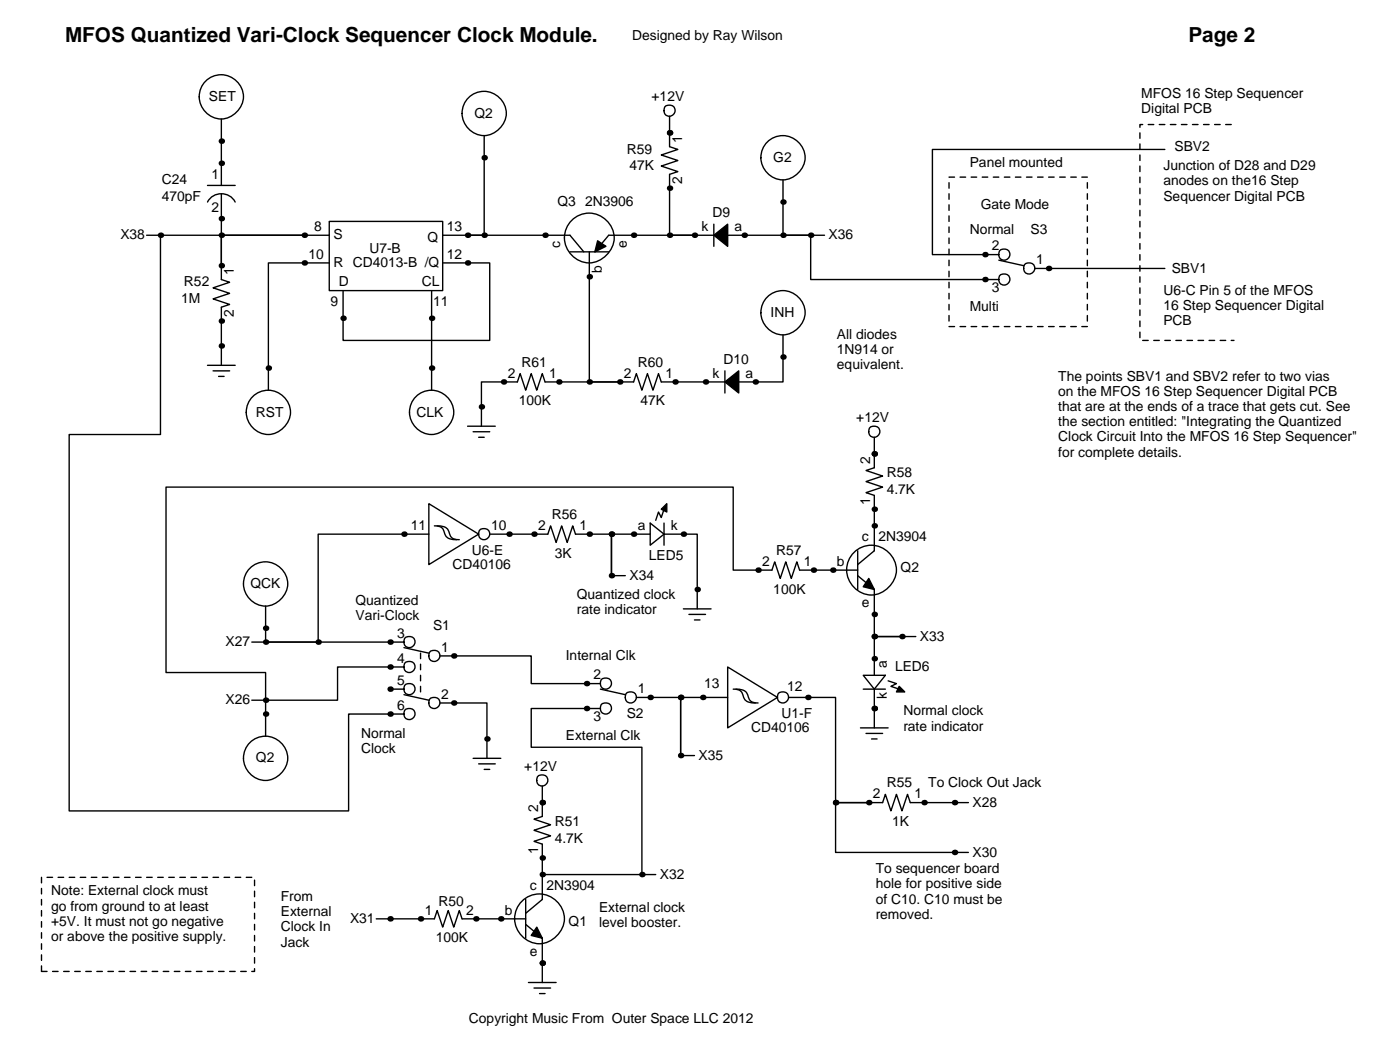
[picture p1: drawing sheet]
<svg xmlns="http://www.w3.org/2000/svg" width="257mm" height="195mm" viewBox="0 0 257 195" stroke-linecap="round" stroke-linejoin="round" font-family="sans-serif">
<g fill="none" stroke="#000" stroke-width=".25">
<path d="M38.1 37.1a2.88 2.88 0 0 1 5.1 0M38.1 34h5.1M40.6 35.6v15.7l1.6 .5-3.1 1 3.1 1-3.1 1.1 3.1 1-1.6 .5v10.7M40.6 21.8v12.2M88.9 24.9v18.3h-3M122.9 21.3v5.6l1.6 .5-3.1 1 3.1 1.1-3.1 1 3.1 1-1.6 .5v11.2h4.6M143.8 33v10.2h5v8.1h34.6M213.9 27.4h-42.7v19.3h12.2M26.9 43.2h33.6M29.5 43.2v36.6h-16.8v69h51.3v-17.7h10.2M55.9 43.2h-15.3v5.6M60.5 40.6h20.8v12.7h-20.8z"/>
<path d="M60.5 48.3h-11.2v23.3M79.2 53.3v18.3M81.3 48.3h8.6v14.2h-26.9v-9.2M81.3 43.2h23.3l2.6 3M104.6 46.2h7.2M104.7 40.7a4.6 4.6 0 0 1 7.4 .7 4.6 4.6 0 0 1-3.1 6.8 4.6 4.6 0 0 1-4.7-2.3 4.6 4.6 0 0 1 .4-5.2zM108.2 46.2v23.9h5.6M131.1 43.2h-19.3l-2.6 3M131.1 41.1v4.1M133.6 43.2h17.8M183.4 47.8l4.6 1M190 49.3h23.9"/>
<path d="M38.1 67.1h5.1M39.1 68.1h3.1M40.1 69.1h1M85.9 78.2h5M86.9 79.2h3M133.1 70.1h-11.7l-.5-1.5-1 3-1-3-1 3-1.1-3-.5 1.5h-16.2l-.5-1.5-1 3-1.1-3-1 3-1-3-.5 1.5h-6.6v8.1M133.1 68.1v4M143.8 61.5v8.6h-8.2M78.7 92.5l9.2 5.5-9.2 5.6zM78.7 98h-20.3v19.9h-9.6v-6.6M79.8 96.5a1.69 1.69 0 0 1 1.9 1.7 1.9 1.9 0 0 0 2.1 .9M80.3 96.5a1.86 1.86 0 0 1 2.3 1.7 1.47 1.47 0 0 0 1.7 .9"/>
<path d="M87.9 80.3h1M89.9 98h10.7l.5-1.5 1 3.1 1-3.1 1 3.1 1.1-3.1 .5 1.5h6.6v7.7M119.4 96l2.5 2-2.5 2.1zM119.4 98h-7.1v7.7M121.9 98h6.1v13.8M121.9 93.5l-.5 1.5-.5-1-.5 1.5M121.9 96v4.1M160.5 80.3v5.6l-1.5 .5 3.1 1-3.1 1 3.1 1-3.1 1 1.5 .5v10.2l-3 2.5M46.2 117.9h28M74.2 118.9l4.5 1M112.3 105.7h2.5M125.5 111.8h5.1"/>
<path d="M126.5 112.8h3M127.5 113.8h1M157.1 101.1a4.5 4.5 0 0 1 7.1 2 4.5 4.5 0 0 1-4.2 6 4.5 4.5 0 0 1-4.3-6.1l.4-.7zM157.5 105.7l3 2.5v8.6h5.1M157.5 104.6h-10.7l-.5-1.5-1 3.1-1-3.1-1 3.1-1.1-3.1-.5 1.5h-7.1v-15.2h-104.1v34h18.3v5.1M157.5 101.1v7.1M165.6 116.8h-5.1v7.2M165.6 116.8h2.5M46.2 128.5h2.6M48.8 128.5v6.6M71.6 126.5h2.6M74.2 122.4h-12.2v6.1h-13.2"/>
<path d="M74.2 127.5l4.5 1M80.8 120.4h16.7v5.1h12.7M80.8 129h8.6v10.2M86.9 139.2h5M110.2 130h-12.7v7.2h20.4v23.3M110.2 126.5l4.6 1M116.8 128h8.2v10.7M125 138.7h2.5M133.6 122.4l9.1 5.6-9.1 5.6zM133.6 128h-8.6v10.7M134.6 126.5a1.69 1.69 0 0 1 2 1.6 1.9 1.9 0 0 0 2.1 .9M135.1 126.5a1.86 1.86 0 0 1 2.4 1.6 1.47 1.47 0 0 0 1.7 .9"/>
<path d="M144.8 128h8.6v19.3h6.1M158 133.6h5.1M158.5 124h4.1l-2.1 2.5zM158.5 126.5h4.1M159 134.6h3.1M160 135.6h1M160.5 126.5v7.1M163.1 125l1.5 .5-1 .5 1.5 .5M87.9 140.2h3M88.9 141.2h1M99.6 144.3v5.6l-1.6 .5 3.1 1-3.1 1 3.1 1-3.1 1 1.6 .5v10.2l-3.1 2.5M159.5 147.3h-6.1v9.2h24.4"/>
<path d="M159.5 147.3h2.6l.5-1.5 1 3 1-3 1 3 1-3 .5 1.5h10.7M69.1 168.7h10.7l.5-1.6 1 3.1 1-3.1 1 3.1 1-3.1 .5 1.6h11.7M95.6 165.7a4.6 4.6 0 0 1 7.4 .7 4.6 4.6 0 0 1-3.2 6.7 4.6 4.6 0 0 1-4.7-2.2 4.6 4.6 0 0 1 .5-5.2zM96.5 169.7l3.1 2.5v8.1M96.5 165.1v7.1M99.6 160.5h20.8M97 180.3h5.1M98 181.4h3.1M99.1 182.4h1"/>
<circle cx="40.6" cy="17.8" r="4"/>
<circle cx="88.9" cy="20.8" r="4"/>
<circle cx="122.9" cy="20.3" r="1.02"/>
<circle cx="143.7" cy="28.9" r="4"/>
<circle cx="143.7" cy="57.4" r="4"/>
<circle cx="184.4" cy="46.7" r="1.02"/>
<circle cx="184.4" cy="51.3" r="1.02"/>
<circle cx="189" cy="49.2" r="1.02"/>
<circle cx="49.2" cy="75.7" r="4"/>
<circle cx="79.2" cy="75.7" r="4"/>
<circle cx="160.5" cy="79.2" r="1.02"/>
<circle cx="88.9" cy="98" r="1.02"/>
<circle cx="48.7" cy="107.2" r="4"/>
<circle cx="75.2" cy="117.8" r="1.02"/>
<circle cx="48.7" cy="139.2" r="4"/>
<circle cx="75.2" cy="122.4" r="1.02"/>
<circle cx="75.2" cy="126.5" r="1.02"/>
<circle cx="75.2" cy="131" r="1.02"/>
<circle cx="79.8" cy="120.4" r="1.02"/>
<circle cx="79.8" cy="129" r="1.02"/>
<circle cx="111.3" cy="125.4" r="1.02"/>
<circle cx="111.3" cy="130" r="1.02"/>
<circle cx="115.8" cy="128" r="1.02"/>
<circle cx="143.8" cy="128" r="1.02"/>
<circle cx="99.6" cy="143.2" r="1.02"/>
</g>
<g fill="#000">
<circle cx="40.6" cy="30" r=".51"/>
<circle cx="40.6" cy="25.9" r=".51"/>
<circle cx="88.9" cy="29" r=".51"/>
<circle cx="122.9" cy="24.4" r=".51"/>
<circle cx="122.9" cy="34.5" r=".51"/>
<circle cx="143.8" cy="37.1" r=".51"/>
<circle cx="29.5" cy="43.2" r=".51"/>
<circle cx="40.6" cy="58.9" r=".51"/>
<circle cx="40.6" cy="48.8" r=".51"/>
<circle cx="40.6" cy="43.2" r=".51"/>
<circle cx="40.6" cy="40.1" r=".51"/>
<circle cx="55.9" cy="48.3" r=".51"/>
<circle cx="55.9" cy="43.2" r=".51"/>
<circle cx="63" cy="58.4" r=".51"/>
<circle cx="79.2" cy="58.4" r=".51"/>
<circle cx="85.9" cy="43.2" r=".51"/>
<circle cx="85.9" cy="48.3" r=".51"/>
<circle cx="88.9" cy="43.2" r=".51"/>
<circle cx="100.1" cy="43.2" r=".51"/>
<circle cx="108.2" cy="50.8" r=".51"/>
<circle cx="116.3" cy="43.2" r=".51"/>
<circle cx="122.9" cy="43.2" r=".51"/>
<circle cx="127.5" cy="43.2" r=".51"/>
<circle cx="136.7" cy="43.2" r=".51"/>
<circle cx="143.8" cy="43.2" r=".51"/>
<circle cx="148.8" cy="43.2" r=".51"/>
<circle cx="180.8" cy="46.7" r=".51"/>
<circle cx="180.8" cy="51.3" r=".51"/>
<circle cx="192.5" cy="49.3" r=".51"/>
<circle cx="40.6" cy="63.5" r=".51"/>
<circle cx="49.3" cy="67.6" r=".51"/>
<circle cx="79.2" cy="67.6" r=".51"/>
<circle cx="88.4" cy="74.7" r=".51"/>
<circle cx="92.5" cy="70.1" r=".51"/>
<circle cx="102.6" cy="70.1" r=".51"/>
<circle cx="108.2" cy="70.1" r=".51"/>
<circle cx="113.8" cy="70.1" r=".51"/>
<circle cx="124" cy="70.1" r=".51"/>
<circle cx="129.5" cy="70.1" r=".51"/>
<circle cx="138.7" cy="70.1" r=".51"/>
<circle cx="143.8" cy="65.5" r=".51"/>
<circle cx="74.2" cy="98" r=".51"/>
<circle cx="93.5" cy="98" r=".51"/>
<circle cx="98" cy="98" r=".51"/>
<circle cx="108.2" cy="98" r=".51"/>
<circle cx="112.3" cy="98" r=".51"/>
<circle cx="116.3" cy="98" r=".51"/>
<circle cx="125.5" cy="98" r=".51"/>
<circle cx="160.5" cy="96.5" r=".51"/>
<circle cx="160.5" cy="83.3" r=".51"/>
<circle cx="160.5" cy="93.5" r=".51"/>
<circle cx="48.8" cy="115.3" r=".51"/>
<circle cx="48.8" cy="117.9" r=".51"/>
<circle cx="58.4" cy="117.9" r=".51"/>
<circle cx="71.6" cy="117.9" r=".51"/>
<circle cx="112.3" cy="105.7" r=".51"/>
<circle cx="128" cy="108.2" r=".51"/>
<circle cx="139.2" cy="104.6" r=".51"/>
<circle cx="149.4" cy="104.6" r=".51"/>
<circle cx="152.9" cy="104.6" r=".51"/>
<circle cx="160.5" cy="116.8" r=".51"/>
<circle cx="160.5" cy="112.8" r=".51"/>
<circle cx="165.6" cy="116.8" r=".51"/>
<circle cx="48.8" cy="131.1" r=".51"/>
<circle cx="48.8" cy="128.5" r=".51"/>
<circle cx="71.6" cy="126.5" r=".51"/>
<circle cx="71.6" cy="131.1" r=".51"/>
<circle cx="71.6" cy="122.4" r=".51"/>
<circle cx="83.3" cy="129" r=".51"/>
<circle cx="83.3" cy="120.4" r=".51"/>
<circle cx="89.4" cy="135.6" r=".51"/>
<circle cx="107.7" cy="130" r=".51"/>
<circle cx="107.7" cy="125.5" r=".51"/>
<circle cx="119.4" cy="128" r=".51"/>
<circle cx="125" cy="138.7" r=".51"/>
<circle cx="125" cy="128" r=".51"/>
<circle cx="129" cy="128" r=".51"/>
<circle cx="148.3" cy="128" r=".51"/>
<circle cx="160.5" cy="130" r=".51"/>
<circle cx="160.5" cy="120.9" r=".51"/>
<circle cx="99.6" cy="147.3" r=".51"/>
<circle cx="99.6" cy="157.5" r=".51"/>
<circle cx="153.4" cy="147.3" r=".51"/>
<circle cx="159.5" cy="147.3" r=".51"/>
<circle cx="169.7" cy="147.3" r=".51"/>
<circle cx="175.3" cy="156.5" r=".51"/>
<circle cx="175.3" cy="147.3" r=".51"/>
<circle cx="71.6" cy="168.7" r=".51"/>
<circle cx="77.2" cy="168.7" r=".51"/>
<circle cx="87.4" cy="168.7" r=".51"/>
<circle cx="91.9" cy="168.7" r=".51"/>
<circle cx="99.6" cy="176.8" r=".51"/>
<circle cx="99.6" cy="160.5" r=".51"/>
<circle cx="117.9" cy="160.5" r=".51"/>
</g>
<path d="M109.7 44.2l1.6 1-2.1 1zM131.1 43.2l2.5-2.1v4.1zM133.1 70.1l2.5-2v4zM122.4 92.5v1.5l-1-.5zM159.5 106.2l1 2-2-.5zM165.1 126l1 1h-1.5zM98.6 170.2l1 2-2.1-.5z" fill="#000" stroke="#000" stroke-width=".25"/>
<path d="M174.2 32.5h25.4v27.4h-25.4zM226.1 22.9h-16.8v39.6h17.3M77.2 119.9v8.1M7.6 161h39.1v17.3h-39.1z" fill="none" stroke="#000" stroke-width=".25" stroke-dasharray="1"/>
<g font-size="3.8">
<text x="11.9" y="7.6">MFOS Quantized Vari-Clock Sequencer Clock Module.</text>
<text x="218.2" y="7.6">Page 2</text>
</g>
<g font-size="2.5">
<text x="116.1" y="7.4">Designed by Ray Wilson</text>
<text x="38.4" y="18.5">SET</text>
<text x="87.1" y="21.6">Q2</text>
<text x="119.6" y="18.5">+12V</text>
<text x="209.5" y="18">MFOS 16 Step Sequencer</text>
<text x="209.5" y="20.8">Digital PCB</text>
<text x="115.1" y="28.2">R59</text>
<text x="125.2" y="26.2" transform="rotate(-90 125.2 26.2)">1</text>
<text x="142" y="29.7">G2</text>
<text x="215.6" y="27.7">SBV2</text>
<text x="29.7" y="33.8">C24</text>
<text x="38.9" y="32.8">1</text>
<text x="115.6" y="31.2">47K</text>
<text x="125.2" y="33.8" transform="rotate(-90 125.2 33.8)">2</text>
<text x="178.1" y="30.7">Panel mounted</text>
<text x="213.6" y="31.2">Junction of D28 and D29</text>
<text x="213.6" y="34">anodes on the16 Step</text>
<text x="29.7" y="36.8">470pF</text>
<text x="38.9" y="38.9">2</text>
<text x="102.4" y="37.8">Q3</text>
<text x="107.4" y="37.8">2N3906</text>
<text x="130.8" y="39.9">D9</text>
<text x="180.1" y="38.4">Gate Mode</text>
<text x="213.6" y="36.8">Sequencer Digital PCB</text>
<text x="22.1" y="43.9">X38</text>
<text x="56.6" y="47.5">10</text>
<text x="57.7" y="42.4">8</text>
<text x="61.2" y="43.9">S</text>
<text x="67.8" y="46.5">U7-B</text>
<text x="78.5" y="44.5">Q</text>
<text x="82" y="42.4">13</text>
<text x="82" y="47.5">12</text>
<text x="102.9" y="45.5" transform="rotate(-90 102.9 45.5)">c</text>
<text x="115.1" y="45.5" transform="rotate(-90 115.1 45.5)">e</text>
<text x="128.8" y="42.4">k</text>
<text x="134.9" y="42.4">a</text>
<text x="152.1" y="43.9">X36</text>
<text x="178.1" y="42.9">Normal</text>
<text x="182.1" y="46">2</text>
<text x="189.2" y="42.9">S3</text>
<text x="33.8" y="52.6">R52</text>
<text x="42.9" y="50.5" transform="rotate(-90 42.9 50.5)">1</text>
<text x="61.2" y="49">R CD4013-B /Q</text>
<text x="62.2" y="52.6">D</text>
<text x="77.5" y="52.6">CL</text>
<text x="110.5" y="50" transform="rotate(-90 110.5 50)">b</text>
<text x="182.1" y="53.6">3</text>
<text x="190.2" y="48.5">1</text>
<text x="215.1" y="50">SBV1</text>
<text x="33.3" y="55.6">1M</text>
<text x="42.9" y="58.2" transform="rotate(-90 42.9 58.2)">2</text>
<text x="60.7" y="56.1">9</text>
<text x="79.5" y="56.1">11</text>
<text x="141.5" y="58.2">INH</text>
<text x="178.1" y="57.1">Multi</text>
<text x="213.6" y="54.1">U6-C Pin 5 of the MFOS</text>
<text x="213.6" y="56.9">16 Step Sequencer Digital</text>
<text x="213.6" y="59.7">PCB</text>
<text x="153.7" y="62.2">All diodes</text>
<text x="153.7" y="65">1N914 or</text>
<text x="93.2" y="69.3">2</text>
<text x="95.8" y="67.3">R61</text>
<text x="100.8" y="69.3">1</text>
<text x="114.6" y="69.3">2</text>
<text x="117.1" y="67.3">R60</text>
<text x="122.2" y="69.3">1</text>
<text x="130.8" y="69.3">k</text>
<text x="132.8" y="66.8">D10</text>
<text x="136.9" y="69.3">a</text>
<text x="153.7" y="67.8">equivalent.</text>
<text x="194.3" y="69.9">The points SBV1 and SBV2 refer to two vias</text>
<text x="47" y="76.5">RST</text>
<text x="76.5" y="76.5">CLK</text>
<text x="95.2" y="74.4">100K</text>
<text x="117.6" y="74.4">47K</text>
<text x="157.2" y="77.5">+12V</text>
<text x="194.3" y="72.6">on the MFOS 16 Step Sequencer Digital PCB</text>
<text x="194.3" y="75.4">that are at the ends of a trace that gets cut. See</text>
<text x="194.3" y="78.2">the section entitled: &quot;Integrating the Quantized</text>
<text x="194.3" y="81">Clock Circuit Into the MFOS 16 Step Sequencer&quot;</text>
<text x="194.3" y="83.8">for complete details.</text>
<text x="159.8" y="85.1" transform="rotate(-90 159.8 85.1)">2</text>
<text x="162.8" y="87.6">R58</text>
<text x="101.3" y="95.2">R56</text>
<text x="159.8" y="92.7" transform="rotate(-90 159.8 92.7)">1</text>
<text x="162.8" y="90.7">4.7K</text>
<text x="75.4" y="97.3">11</text>
<text x="86.6" y="101.9">U6-E</text>
<text x="90.2" y="97.3">10</text>
<text x="98.8" y="97.3">2</text>
<text x="106.4" y="97.3">1</text>
<text x="117.1" y="97.3">a</text>
<text x="123.2" y="97.3">k</text>
<text x="142.5" y="101.9">R57</text>
<text x="158.2" y="99.3">c</text>
<text x="161.3" y="99.3">2N3904</text>
<text x="46" y="107.9">QCK</text>
<text x="83.1" y="104.4">CD40106</text>
<text x="101.9" y="102.4">3K</text>
<text x="115.6" y="106.4">X34</text>
<text x="119.1" y="102.9">LED5</text>
<text x="140" y="103.9">2</text>
<text x="147.6" y="103.9">1</text>
<text x="153.7" y="103.9">b</text>
<text x="165.4" y="104.9">Q2</text>
<text x="65.3" y="111">Quantized</text>
<text x="65.3" y="113.8">Vari-Clock</text>
<text x="105.9" y="110">Quantized clock</text>
<text x="105.9" y="112.8">rate indicator</text>
<text x="142" y="109">100K</text>
<text x="158.2" y="111.5">e</text>
<text x="41.4" y="118.6">X27</text>
<text x="72.9" y="117.1">3</text>
<text x="79.5" y="115.6">S1</text>
<text x="81" y="119.6">1</text>
<text x="168.9" y="117.6">X33</text>
<text x="72.9" y="125.7">5</text>
<text x="72.9" y="121.7">4</text>
<text x="103.9" y="121.2">Internal Clk</text>
<text x="109" y="124.7">2</text>
<text x="162.8" y="122.7" transform="rotate(-90 162.8 122.7)">a</text>
<text x="164.3" y="123.2">LED6</text>
<text x="41.4" y="129.3">X26</text>
<text x="72.9" y="130.3">6</text>
<text x="81" y="128.3">2</text>
<text x="115.1" y="131.8">S2</text>
<text x="117.1" y="127.3">1</text>
<text x="129.3" y="126.2">13</text>
<text x="143.5" y="131.8">U1-F</text>
<text x="144.5" y="126.7">12</text>
<text x="162.8" y="128.3" transform="rotate(-90 162.8 128.3)">k</text>
<text x="165.9" y="131.3">Normal clock</text>
<text x="66.3" y="135.4">Normal</text>
<text x="103.9" y="135.9">External Clk</text>
<text x="109" y="132.3">3</text>
<text x="137.9" y="134.4">CD40106</text>
<text x="165.9" y="134.1">rate indicator</text>
<text x="47" y="140">Q2</text>
<text x="66.3" y="138.2">Clock</text>
<text x="96.3" y="141.5">+12V</text>
<text x="128.3" y="139.4">X35</text>
<text x="98.8" y="149.1" transform="rotate(-90 98.8 149.1)">2</text>
<text x="160.3" y="146.6">2</text>
<text x="162.8" y="144.5">R55</text>
<text x="167.9" y="146.6">1</text>
<text x="170.4" y="144.5">To Clock Out Jack</text>
<text x="178.6" y="148.1">X28</text>
<text x="101.9" y="151.6">R51</text>
<text x="101.9" y="154.7">4.7K</text>
<text x="163.8" y="151.6">1K</text>
<text x="98.8" y="156.7" transform="rotate(-90 98.8 156.7)">1</text>
<text x="121.2" y="161.3">X32</text>
<text x="160.8" y="160.3">To sequencer board</text>
<text x="178.6" y="157.2">X30</text>
<text x="9.4" y="164.3">Note: External clock must</text>
<text x="9.4" y="167.1">go from ground to at least</text>
<text x="51.6" y="165.4">From</text>
<text x="78" y="167.9">1</text>
<text x="80.5" y="166.4">R50</text>
<text x="85.6" y="167.9">2</text>
<text x="92.7" y="167.9">b</text>
<text x="97.3" y="163.3">c</text>
<text x="100.3" y="163.3">2N3904</text>
<text x="110" y="167.4">External clock</text>
<text x="160.8" y="163.1">hole for positive side</text>
<text x="160.8" y="165.9">of C10. C10 must be</text>
<text x="9.4" y="169.9">+5V. It must not go negative</text>
<text x="9.4" y="172.7">or above the positive supply.</text>
<text x="51.6" y="168.1">External</text>
<text x="51.6" y="170.9">Clock In</text>
<text x="51.6" y="173.7">Jack</text>
<text x="64.3" y="169.4">X31</text>
<text x="80" y="173">100K</text>
<text x="104.4" y="169.9">Q1</text>
<text x="110" y="170.2">level booster.</text>
<text x="160.8" y="168.7">removed.</text>
<text x="97.3" y="175.5">e</text>
<text x="86.1" y="187.7">Copyright Music From Outer Space LLC 2012</text>
</g>
</svg>
